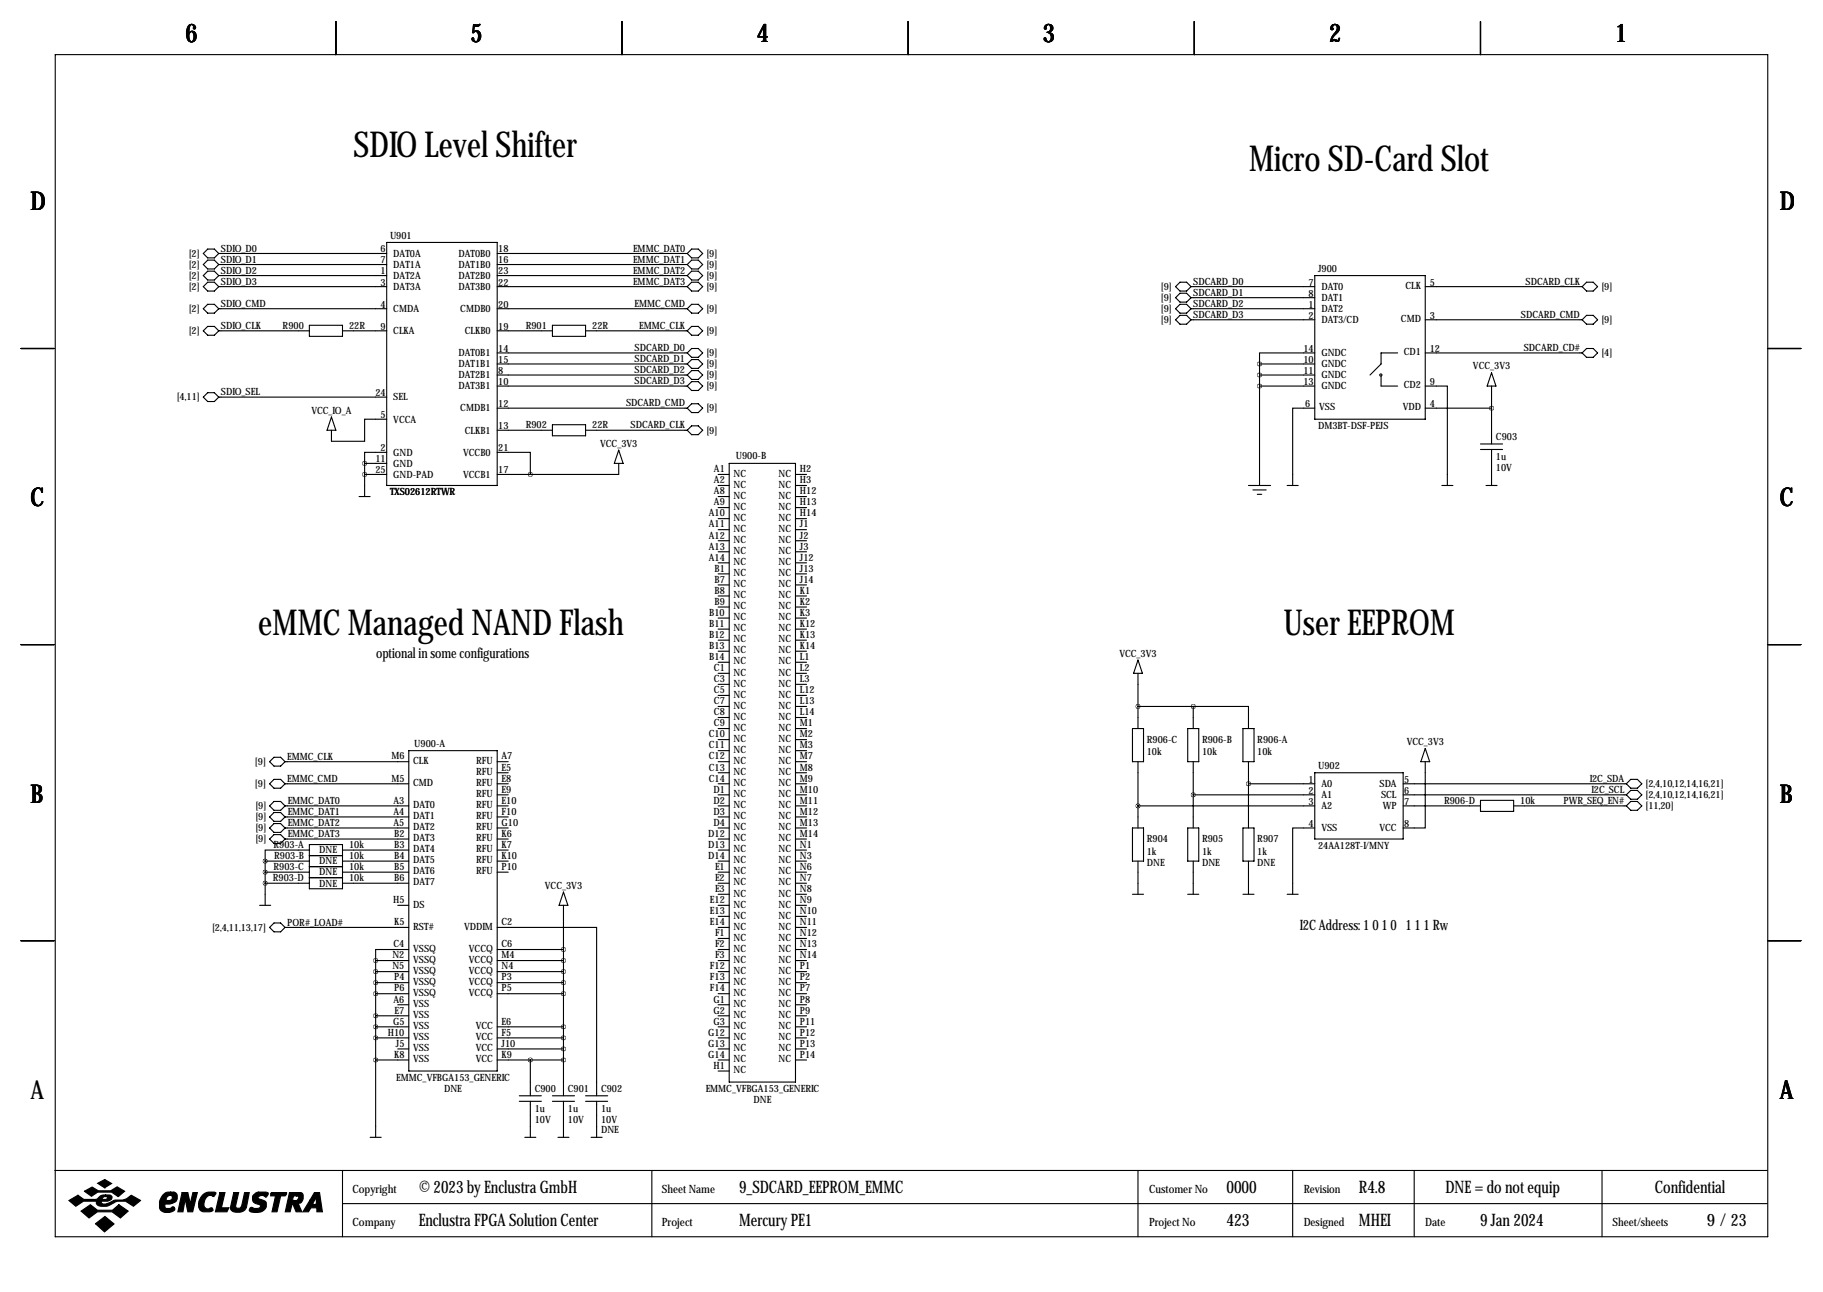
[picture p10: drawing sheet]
<svg xmlns="http://www.w3.org/2000/svg" width="419mm" height="297mm" viewBox="0 0 419 297" stroke-linecap="round" stroke-linejoin="round" font-family="sans-serif">
<g fill="none" stroke="#000" stroke-width=".25">
<path d="M12.7 12.6h393.7v271.7h-393.7zM77.2 4.9v7.7M143 4.9v7.7M208.8 4.9v7.7M274.6 4.9v7.7M340.4 4.9v7.7M46.7 58.3l1.1-1h1.5l1 1-1 1h-1.5zM50.3 58.3h38.6M88.9 55.7h25.4v55.9h-25.4zM114.3 58.3h43.7M158 58.3l1-1h1.5l1 1-1 1h-1.5zM46.7 60.8l1.1-1h1.5l1 1-1 1h-1.5z"/>
<path d="M46.7 63.4l1.1-1.1h1.5l1 1.1-1 1h-1.5zM46.7 65.9l1.1-1h1.5l1 1-1 1h-1.5zM46.7 71l1.1-1h1.5l1 1-1 1h-1.5zM46.7 76.1l1.1-1.1h1.5l1 1.1-1 1h-1.5zM50.3 60.8h38.6M50.3 63.4h38.6M50.3 65.9h38.6M50.3 71h38.6M50.3 76.1h20.8M71.1 74.8h7.6v2.5h-7.6zM78.7 76.1h10.2M114.3 60.8h43.7"/>
<path d="M114.3 63.4h43.7M114.3 65.9h43.7M114.3 71h43.7M114.3 76.1h12.7M127 74.8h7.6v2.5h-7.6zM134.6 76.1h23.4M158 60.8l1-1h1.5l1 1-1 1h-1.5zM158 63.4l1-1.1h1.5l1 1.1-1 1h-1.5zM158 65.9l1-1h1.5l1 1-1 1h-1.5zM158 71l1-1h1.5l1 1-1 1h-1.5zM158 76.1l1-1.1h1.5l1 1.1-1 1h-1.5zM270.3 65.9l1-1h1.5l1 1-1 1h-1.5z"/>
<path d="M270.3 71l1-1h1.5l1 1-1 1h-1.5zM270.3 73.5l1-1h1.5l1 1-1 1h-1.5zM271.3 67.4h1.5l1 1-1 1.1h-1.5l-1-1.1zM273.8 65.9h28.5M273.8 71h28.5M273.8 68.4h28.5M273.8 73.5h28.5M302.3 63.4h25.4v33h-25.4zM327.7 65.9h36M327.7 73.5h36M363.7 65.9l1-1h1.6l1 1-1 1h-1.6zM363.7 73.5l1-1h1.6l1 1-1 1h-1.6z"/>
<path d="M4.8 80.1h7.6M46.7 91.3l1.1-1h1.5l1 1-1 1h-1.5zM50.3 91.3h38.6M76.2 95.9l1 3h-2zM88.9 96.4h-5.1v5.1h-7.6v-2.6M114.3 93.8h43.7M114.3 81.1h43.7M114.3 83.7h43.7M114.3 86.2h43.7M114.3 88.8h43.7M114.3 98.9h12.7M127 97.6h7.6v2.6h-7.6z"/>
<path d="M134.6 98.9h23.4M158 81.1l1-1h1.5l1 1-1 1.1h-1.5zM159 82.7h1.5l1 1-1 1h-1.5l-1-1zM159 85.2h1.5l1 1-1 1h-1.5l-1-1zM159 87.7h1.5l1 1.1-1 1h-1.5l-1-1zM159 92.8h1.5l1 1-1 1.1h-1.5l-1-1.1zM159 97.9h1.5l1 1-1 1h-1.5l-1-1zM289.6 83.7h12.7M289.6 86.2h12.7M289.6 88.8h12.7M289.6 83.7v27.9M302.3 93.8h-5.1v17.8"/>
<path d="M302.3 81.1h-12.7v2.6M317.5 86.5v2.3h3.8M321.3 81.1h-3.8v2.6l-2.5 2.5M327.7 88.8h5v22.8M327.7 93.8h15.2M327.7 81.1h36M342.9 85.7l1 3.1h-2zM342.9 88.8v13.3M363.7 81.1l1-1h1.6l1 1-1 1.1h-1.6zM406.4 80.1h7.6M82.5 114.2h2.6M83.8 109.1h5.1"/>
<path d="M83.8 106.5h5.1M83.8 106.5v7.7M88.9 104h-5.1v2.5M114.3 104h7.6v5.1M142.2 106.5v2.6h-27.9M142.2 103.5l1.1 3h-2.1zM165.1 111.6h2.5M165.1 109.1h2.5M165.1 114.2h2.5M165.1 116.7h2.5M165.1 119.2h2.5M167.6 106.5h15.3v142.3h-15.3z"/>
<path d="M182.9 111.6h2.5M182.9 109.1h2.5M182.9 114.2h2.5M182.9 116.7h2.5M182.9 119.2h2.5M287 111.6h5.1M288 112.6h3.1M289.1 113.7h1M295.9 111.6h2.5M331.5 111.6h2.5M340.4 102.1h5M340.4 103.3h5"/>
<path d="M341.6 111.6h2.6M342.9 103.3v8.3M165.1 121.8h2.5M165.1 124.3h2.5M165.1 126.9h2.5M165.1 129.4h2.5M165.1 131.9h2.5M165.1 134.5h2.5M165.1 137h2.5M165.1 139.6h2.5M182.9 121.8h2.5M182.9 124.3h2.5"/>
<path d="M182.9 126.9h2.5M182.9 129.4h2.5M182.9 131.9h2.5M182.9 134.5h2.5M182.9 137h2.5M182.9 139.6h2.5M4.8 148.2h7.6M165.1 142.1h2.5M165.1 144.6h2.5M165.1 147.2h2.5M165.1 149.7h2.5M165.1 152.3h2.5"/>
<path d="M165.1 154.8h2.5M165.1 157.3h2.5M165.1 159.9h2.5M182.9 142.1h2.5M182.9 144.6h2.5M182.9 147.2h2.5M182.9 149.7h2.5M182.9 152.3h2.5M182.9 154.8h2.5M182.9 157.3h2.5M182.9 159.9h2.5M261.6 154.8v12.7"/>
<path d="M261.6 151.8l1 3h-2zM406.4 148.2h7.6M62 175.1l1-1h1.5l1 1-1 1h-1.5zM65.5 175.1h28.5M94 172.6h20.3v73.6h-20.3zM114.3 177.7h2.5M114.3 175.1h2.5M165.1 177.7h2.5M165.1 175.1h2.5M165.1 167.5h2.5M165.1 172.6h2.5M165.1 162.4h2.5"/>
<path d="M165.1 165h2.5M165.1 170h2.5M182.9 177.7h2.5M182.9 175.1h2.5M182.9 167.5h2.5M182.9 172.6h2.5M182.9 162.4h2.5M182.9 165h2.5M182.9 170h2.5M260.3 167.5h2.6v7.6h-2.6zM261.6 175.1v15.3M261.6 162.4h12.7"/>
<path d="M273 167.5h2.6v7.6h-2.6zM274.3 162.4h12.7v5.1M274.3 162.4v5.1M274.3 175.1v15.3M285.8 167.5h2.5v7.6h-2.5zM287 175.1v15.3M302.3 177.7h20.3v15.2h-20.3zM327.7 175.1v15.3h-5.1M327.7 172.1l1 3h-2.1zM61 198h10.1M61 198v10.1M62 180.2l1-1h1.5l1 1-1 1h-1.5z"/>
<path d="M62 185.3l1-1h1.5l1 1-1 1h-1.5zM62 187.8l1-1h1.5l1 1-1 1h-1.5zM62 190.4l1-1.1h1.5l1 1.1-1 1h-1.5zM62 192.9l1-1h1.5l1 1-1 1h-1.5zM65.5 192.9h28.5M65.5 180.2h28.5M65.5 185.3h28.5M65.5 190.4h28.5M65.5 187.8h28.5M71.1 195.4h-10.1v2.6M71.1 194.2h7.6v10.1h-7.6zM71.1 196.7h7.6"/>
<path d="M71.1 199.2h7.6M78.7 195.4h15.3M78.7 198h15.3M114.3 195.4h2.5M114.3 198h2.5M114.3 192.9h2.5M114.3 180.2h2.5M114.3 182.7h2.5M114.3 185.3h2.5M114.3 190.4h2.5M114.3 187.8h2.5M165.1 195.4h2.5"/>
<path d="M165.1 198h2.5M165.1 192.9h2.5M165.1 180.2h2.5M165.1 182.7h2.5M165.1 185.3h2.5M165.1 190.4h2.5M165.1 187.8h2.5M182.9 195.4h2.5M182.9 198h2.5M182.9 192.9h2.5M182.9 180.2h2.5M182.9 182.7h2.5"/>
<path d="M182.9 185.3h2.5M182.9 190.4h2.5M182.9 187.8h2.5M260.3 190.4h2.6v7.6h-2.6zM261.6 198v7.6M261.6 185.3h40.7M273 190.4h2.6v7.6h-2.6zM274.3 182.7h28M274.3 198v7.6M285.8 190.4h2.5v7.6h-2.5zM287 180.2h15.3M287 198v7.6"/>
<path d="M302.3 190.4h-5.1v15.2M322.6 180.2h51.3M322.6 182.7h51.3M322.6 185.3h17.8M340.4 184h7.6v2.5h-7.6zM348 185.3h25.9M373.9 180.2l1-1h1.5l1 1-1 1h-1.5zM374.9 181.7h1.5l1 1-1 1.1h-1.5l-1-1.1zM374.9 184.3h1.5l1 1-1 1h-1.5l-1-1zM4.8 216.3h7.6M59.7 208.1h2.5M61 200.5h10.1"/>
<path d="M61 203.1h10.1M62 213.2l1-1h1.5l1 1-1 1h-1.5zM65.5 213.2h28.5M71.1 201.8h7.6M78.7 200.5h15.3M78.7 203.1h15.3M91.4 208.1h2.6M94 218.3h-7.6v2.5M114.3 213.2h22.9v38.7M114.3 200.5h2.5M114.3 218.3h15.2M129.5 208.1v43.8"/>
<path d="M129.5 205.1l1.1 3h-2.1zM165.1 200.5h2.5M165.1 203.1h2.5M165.1 208.1h2.5M165.1 213.2h2.5M165.1 218.3h2.5M165.1 205.6h2.5M165.1 210.7h2.5M165.1 215.8h2.5M182.9 200.5h2.5M182.9 203.1h2.5M182.9 208.1h2.5"/>
<path d="M182.9 213.2h2.5M182.9 218.3h2.5M182.9 205.6h2.5M182.9 210.7h2.5M182.9 215.8h2.5M260.3 205.6h2.6M273 205.6h2.6M285.8 205.6h2.5M295.9 205.6h2.5M406.4 216.3h7.6M86.4 220.8h7.6M86.4 223.4h7.6"/>
<path d="M86.4 225.9h7.6M86.4 228.5h7.6M86.4 233.5h7.6M86.4 236.1h7.6M86.4 238.6h7.6M86.4 220.8v40.7M91.4 231h2.6M114.3 220.8h15.2M114.3 223.4h15.2M114.3 225.9h15.2M114.3 228.5h15.2M114.3 236.1h15.2"/>
<path d="M114.3 238.6h15.2M165.1 220.8h2.5M165.1 223.4h2.5M165.1 225.9h2.5M165.1 228.5h2.5M165.1 231h2.5M165.1 233.5h2.5M165.1 236.1h2.5M165.1 238.6h2.5M182.9 220.8h2.5M182.9 223.4h2.5M182.9 225.9h2.5"/>
<path d="M182.9 228.5h2.5M182.9 231h2.5M182.9 233.5h2.5M182.9 236.1h2.5M182.9 238.6h2.5M86.4 243.7h7.6M91.4 241.2h2.6M114.3 241.2h15.2M114.3 243.7h15.2M119.4 251.9h5.1M119.4 253.2h5.1M121.9 243.7v8.2"/>
<path d="M121.9 253.2v8.3M127 251.9h5.1M127 253.2h5.1M129.5 253.2v8.3M134.6 251.9h5.1M134.6 253.2h5.1M137.2 253.2v8.3M165.1 246.2h2.5M165.1 241.2h2.5M165.1 243.7h2.5M182.9 241.2h2.5M182.9 243.7h2.5"/>
<path d="M12.6 269.1h393.7M78.7 269.1v15.2M78.7 276.7h327.6M85.1 261.5h2.5M120.6 261.5h2.6M128.3 261.5h2.5M135.9 261.5h2.5M149.9 269.1v15.2M261.6 269.1v15.2M297.2 269.1v15.2M325.1 269.1v15.2M368.3 269.1v15.2"/>
<circle cx="317.4" cy="86.2" r=".25"/>
</g>
<g fill="#000" stroke="#000" stroke-width=".25">
<path d="M15.8 276l2.1-1.2 1.4 1h2.8l.3-.2a1.77 1.77 0 0 1 1.9-.9v.4l-.6 .2-.2 .5h.9l.3-.6-.4-.1v-.4h.9a.59 .59 0 0 1 .6 .7l-.2 .4-.8 .4h-1.4l-.1 .1 .1 .4a3.2 3.2 0 0 0 2.7-.7l.3-.1a4 4 0 0 0 3.8-1.1l2.1 1.2-1.6 1.3a4 4 0 0 0-5.5-.2 2.66 2.66 0 0 1-2.9-.2l-.1-.7h-3l-1.8 1.1zM19.4 273.9l1.8-1 1.4 .9h2.9l1.4-.9 1.8 1-1.5 1.2-1.5-1h-3.2l-1.5 .9zM22.5 272l1.6-.8 1.6 .9-1.6 1zM18.6 278.4l2.2-1.4 1.6 1.2h3.5l1.4-1.2 2.2 1.4-1.8 1.6-1.9-1.4h-3.4l-1.9 1.4zM37.4 274.7a1.75 1.75 0 0 1 1.8-.6v.7a.82 .82 0 0 0-.8 1.2h.6a.6 .6 0 0 0 .6-.5 .6 .6 0 0 0-.4-.7v-.7h.8l.5 .3a1.61 1.61 0 0 1 0 1.7 1.61 1.61 0 0 1-1.5 .7h-1v.9l.2 .1h.9l.7-.4 .4 .4a1.06 1.06 0 0 1-1.3 1 1.82 1.82 0 0 1-2.2-1.1 3.5 3.5 0 0 1 .7-3zM41.9 274.2h1.3l.5 2.6 .6-2.6h1.1l-1.1 4.4h-1.1l-.6-2.9-.5 2.9h-1.2zM46.7 274.6a2.78 2.78 0 0 1 2.9-.4l-.4 .9a1.32 1.32 0 0 0-2.1 .8l-.2 .8a.98 .98 0 0 0 1.1 1.2 .55 .55 0 0 1 .6-.2 .55 .55 0 0 1 .4 .6l-.7 .3-1.8-.1a1.79 1.79 0 0 1-.8-2.3zM50.5 274.2h1.2l-.8 3.5h1.7l-.4 .9h-2.7zM53.7 274.2h1.2l-.7 3.1a.73 .73 0 0 0 .7 .5 .73 .73 0 0 0 .7-.6l.6-3h1.1l-.7 3.4a2.28 2.28 0 0 1-3.6 .4v-.4zM58.3 274.7l.8-.6h2.1l.5 .2v.2l-.6 .7a.96 .96 0 0 0-1-.4 .96 .96 0 0 0-.8 .6l1.7 .8a1.71 1.71 0 0 1-.1 1.8 1.71 1.71 0 0 1-1.7 .8l-1.4-.2a.51 .51 0 0 1-.4-.7 .51 .51 0 0 1 .8-.2l1 .1a.52 .52 0 0 0 .6-.2 .52 .52 0 0 0-.2-.7 1.39 1.39 0 0 1-1.4-.6 1.39 1.39 0 0 1 .1-1.6zM62.2 274.4l.2-.2h3.5l-.1 .4-.3 .3h-1l-.8 3.7h-1.2l.8-3.7h-1.1zM66.5 274.2h1.7v.7h-.7l-.2 1.1h.9l.3-.3a.44 .44 0 0 0 .1-.5 .44 .44 0 0 0-.4-.3v-.7h1l.3 .2 .2 .3v.9a1.03 1.03 0 0 1-1.2 1l.9 2h-1.3l-.8-1.8h-.1l-.5 1.8h-1.1z"/>
<path d="M72.3 274.2h1.2l.6 4.4h-1.3v-.9h-1.3l-.6 .9h-1.3l1.7-2.7h1l-.4 .8 .2 .2h.4l.2-.2v-1.5l-.4 .7h-1zM21.9 281.3l2.2-1.6 2.1 1.7-2.2 1.8z"/>
</g>
<path d="M121.9 109.1a.05 .05 0 0 0 .1 0 .05 .05 0 0 0-.1 0zM129.5 223.4a.05 .05 0 0 0 .1 0 .05 .05 0 0 0-.1 0zM129.5 225.9a.05 .05 0 0 0 .1 0 .05 .05 0 0 0-.1 0zM129.5 228.5a.05 .05 0 0 0 .1 0 .05 .05 0 0 0-.1 0zM129.5 236.1a.05 .05 0 0 0 .1 0 .05 .05 0 0 0-.1 0zM129.5 238.6a.05 .05 0 0 0 .1 0 .05 .05 0 0 0-.1 0zM129.5 241.2a.05 .05 0 0 0 .1 0 .05 .05 0 0 0-.1 0zM129.5 243.7a.05 .05 0 0 0 .1 0 .05 .05 0 0 0-.1 0zM121.9 243.7a.05 .05 0 0 0 .1 0 .05 .05 0 0 0-.1 0zM129.5 220.8a.05 .05 0 0 0 .1 0 .05 .05 0 0 0-.1 0zM289.5 88.8a.05 .05 0 0 0 .1 0 .05 .05 0 0 0-.1 0zM289.5 86.2a.05 .05 0 0 0 .1 0 .05 .05 0 0 0-.1 0zM289.5 83.7a.05 .05 0 0 0 .1 0 .05 .05 0 0 0-.1 0zM287 180.2a.05 .05 0 0 0 .1 0 .05 .05 0 0 0-.1 0zM274.3 182.7a.05 .05 0 0 0 .1 0 .05 .05 0 0 0-.1 0zM261.6 185.3a.05 .05 0 0 0 .1 0 .05 .05 0 0 0-.1 0zM274.3 162.4a.05 .05 0 0 0 .1 0 .05 .05 0 0 0-.1 0zM83.8 109.1a.05 .05 0 0 0 .1 0 .05 .05 0 0 0-.1 0zM83.8 106.5a.05 .05 0 0 0 .1 0 .05 .05 0 0 0-.1 0zM261.6 162.4a.05 .05 0 0 0 .1 0 .05 .05 0 0 0-.1 0zM60.9 198a.05 .05 0 0 0 .1 0 .05 .05 0 0 0-.1 0zM60.9 200.5a.05 .05 0 0 0 .1 0 .05 .05 0 0 0-.1 0zM60.9 203.1a.05 .05 0 0 0 .1 0 .05 .05 0 0 0-.1 0zM129.5 218.3a.05 .05 0 0 0 .1 0 .05 .05 0 0 0-.1 0zM86.3 220.8a.05 .05 0 0 0 .1 0 .05 .05 0 0 0-.1 0zM86.3 223.4a.05 .05 0 0 0 .1 0 .05 .05 0 0 0-.1 0zM86.3 225.9a.05 .05 0 0 0 .1 0 .05 .05 0 0 0-.1 0zM86.3 228.5a.05 .05 0 0 0 .1 0 .05 .05 0 0 0-.1 0zM86.3 233.5a.05 .05 0 0 0 .1 0 .05 .05 0 0 0-.1 0zM86.3 236.1a.05 .05 0 0 0 .1 0 .05 .05 0 0 0-.1 0zM86.3 238.6a.05 .05 0 0 0 .1 0 .05 .05 0 0 0-.1 0zM86.3 243.7a.05 .05 0 0 0 .1 0 .05 .05 0 0 0-.1 0z" fill="#000" stroke="#000" stroke-width="1"/>
<g font-size="8.2">
<text x="81.3" y="36.2">SDIO Level Shifter</text>
<text x="287.2" y="39.2">Micro SD-Card Slot</text>
<text x="59.4" y="145.9">eMMC Managed NAND Flash</text>
<text x="295" y="145.9">User EEPROM</text>
</g>
<g font-size="5.9">
<text x="42.7" y="9.8">6</text>
<text x="108.2" y="9.8">5</text>
<text x="174" y="9.8">4</text>
<text x="239.8" y="9.8">3</text>
<text x="305.6" y="9.8">2</text>
<text x="371.3" y="9.8">1</text>
<text x="7" y="48.4">D</text>
<text x="409.2" y="48.4">D</text>
<text x="7" y="116.4">C</text>
<text x="409.2" y="116.4">C</text>
<text x="7" y="184.5">B</text>
<text x="409.2" y="184.5">B</text>
<text x="7" y="252.6">A</text>
<text x="409.2" y="252.6">A</text>
</g>
<g font-size="4">
<text x="96.3" y="274.2">© 2023 by Enclustra GmbH</text>
<text x="169.9" y="274.2">9_SDCARD_EEPROM_EMMC</text>
<text x="281.9" y="274.2">0000</text>
<text x="312.4" y="274.2">R4.8</text>
<text x="332.3" y="274.2">DNE = do not equip</text>
<text x="380.4" y="274.2">Confidential</text>
<text x="96.3" y="281.8">Enclustra FPGA Solution Center</text>
<text x="169.9" y="281.8">Mercury PE1</text>
<text x="281.9" y="281.8">423</text>
<text x="312.4" y="281.8">MHEI</text>
<text x="340.3" y="281.8">9 Jan 2024</text>
<text x="392.4" y="281.8">9 / 23</text>
</g>
<g font-size="3.3">
<text x="86.5" y="151.2">optional in some configurations</text>
<text x="298.9" y="213.7">I2C Address: 1 0 1 0 1 1 1 Rw</text>
</g>
<g font-size="2.6">
<text x="81" y="274.2">Copyright</text>
<text x="152.1" y="274.2">Sheet Name</text>
<text x="264.2" y="274.2">Customer No</text>
<text x="299.7" y="274.2">Revision</text>
<text x="81" y="281.8">Company</text>
<text x="152.1" y="281.8">Project</text>
<text x="264.2" y="281.8">Project No</text>
<text x="299.7" y="281.8">Designed</text>
<text x="327.7" y="281.8">Date</text>
<text x="370.7" y="281.8">Sheet/sheets</text>
</g>
<g font-size="2.3">
<text x="43.4" y="59">[2]</text>
<text x="50.8" y="57.9">SDIO_D0</text>
<text x="87.5" y="58">6</text>
<text x="89.7" y="55">U901</text>
<text x="90.4" y="59">DAT0A</text>
<text x="105.4" y="59">DAT0B0</text>
<text x="114.6" y="58">18</text>
<text x="145.5" y="57.9">EMMC_DAT0</text>
<text x="162.4" y="59">[9]</text>
<text x="43.4" y="61.6">[2]</text>
<text x="43.4" y="64.1">[2]</text>
<text x="50.8" y="60.4">SDIO_D1</text>
<text x="50.8" y="63">SDIO_D2</text>
<text x="50.8" y="65.5">SDIO_D3</text>
<text x="87.5" y="60.6">7</text>
<text x="87.5" y="63.1">1</text>
<text x="87.5" y="65.6">3</text>
<text x="90.4" y="61.6">DAT1A</text>
<text x="90.4" y="64.1">DAT2A</text>
<text x="105.4" y="61.6">DAT1B0</text>
<text x="105.4" y="64.1">DAT2B0</text>
<text x="114.6" y="60.6">16</text>
<text x="114.6" y="63.1">23</text>
<text x="114.6" y="65.6">22</text>
<text x="145.5" y="60.4">EMMC_DAT1</text>
<text x="145.5" y="63">EMMC_DAT2</text>
<text x="145.5" y="65.5">EMMC_DAT3</text>
<text x="162.4" y="61.6">[9]</text>
<text x="162.4" y="64.1">[9]</text>
<text x="274.3" y="65.5">SDCARD_D0</text>
<text x="300.8" y="65.6">7</text>
<text x="303" y="62.6">J900</text>
<text x="328.7" y="65.6">5</text>
<text x="350.7" y="65.5">SDCARD_CLK</text>
<text x="43.4" y="66.7">[2]</text>
<text x="43.4" y="71.7">[2]</text>
<text x="50.8" y="70.6">SDIO_CMD</text>
<text x="87.5" y="70.7">4</text>
<text x="90.4" y="66.7">DAT3A</text>
<text x="90.4" y="71.7">CMDA</text>
<text x="105.4" y="66.7">DAT3B0</text>
<text x="105.8" y="71.7">CMDB0</text>
<text x="114.6" y="70.7">20</text>
<text x="145.9" y="70.6">EMMC_CMD</text>
<text x="162.4" y="66.7">[9]</text>
<text x="162.4" y="71.7">[9]</text>
<text x="266.9" y="66.7">[9]</text>
<text x="266.9" y="69.2">[9]</text>
<text x="266.9" y="71.7">[9]</text>
<text x="274.3" y="68">SDCARD_D1</text>
<text x="274.3" y="70.6">SDCARD_D2</text>
<text x="300.8" y="68.2">8</text>
<text x="300.8" y="70.7">1</text>
<text x="303.8" y="66.7">DAT0</text>
<text x="303.8" y="69.2">DAT1</text>
<text x="303.8" y="71.7">DAT2</text>
<text x="323.1" y="66.4">CLK</text>
<text x="368.1" y="66.7">[9]</text>
<text x="43.4" y="76.8">[2]</text>
<text x="50.8" y="75.7">SDIO_CLK</text>
<text x="65" y="75.6">R900</text>
<text x="80.3" y="75.6">22R</text>
<text x="87.5" y="75.8">9</text>
<text x="90.4" y="76.8">CLKA</text>
<text x="106.9" y="76.8">CLKB0</text>
<text x="114.6" y="75.8">19</text>
<text x="120.9" y="75.6">R901</text>
<text x="136.1" y="75.6">22R</text>
<text x="147" y="75.7">EMMC_CLK</text>
<text x="162.4" y="76.8">[9]</text>
<text x="266.9" y="74.3">[9]</text>
<text x="274.3" y="73.1">SDCARD_D3</text>
<text x="300.8" y="73.3">2</text>
<text x="303.8" y="74.3">DAT3/CD</text>
<text x="322.1" y="74">CMD</text>
<text x="328.7" y="73.3">3</text>
<text x="349.7" y="73.1">SDCARD_CMD</text>
<text x="368.1" y="74.3">[9]</text>
<text x="105.4" y="81.9">DAT0B1</text>
<text x="114.6" y="80.9">14</text>
<text x="114.6" y="83.4">15</text>
<text x="145.9" y="80.7">SDCARD_D0</text>
<text x="145.9" y="83.3">SDCARD_D1</text>
<text x="162.4" y="81.9">[9]</text>
<text x="299.7" y="80.9">14</text>
<text x="299.7" y="83.4">10</text>
<text x="303.8" y="81.9">GNDC</text>
<text x="322.7" y="81.7">CD1</text>
<text x="328.7" y="80.9">12</text>
<text x="350.3" y="80.7">SDCARD_CD#</text>
<text x="368.1" y="81.9">[4]</text>
<text x="105.4" y="84.4">DAT1B1</text>
<text x="105.4" y="87">DAT2B1</text>
<text x="105.4" y="89.5">DAT3B1</text>
<text x="114.6" y="86">8</text>
<text x="114.6" y="88.5">10</text>
<text x="145.9" y="85.8">SDCARD_D2</text>
<text x="145.9" y="88.4">SDCARD_D3</text>
<text x="162.4" y="84.4">[9]</text>
<text x="162.4" y="87">[9]</text>
<text x="162.4" y="89.5">[9]</text>
<text x="299.7" y="86">11</text>
<text x="299.7" y="88.5">13</text>
<text x="303.8" y="84.4">GNDC</text>
<text x="303.8" y="87">GNDC</text>
<text x="303.8" y="89.5">GNDC</text>
<text x="322.7" y="89.3">CD2</text>
<text x="328.7" y="88.5">9</text>
<text x="338.6" y="84.9">VCC_3V3</text>
<text x="40.6" y="92.1">[4,11]</text>
<text x="50.8" y="90.9">SDIO_SEL</text>
<text x="71.6" y="95.1">VCC_IO_A</text>
<text x="86.3" y="91">24</text>
<text x="90.4" y="92.1">SEL</text>
<text x="105.8" y="94.6">CMDB1</text>
<text x="114.6" y="93.6">12</text>
<text x="143.9" y="93.4">SDCARD_CMD</text>
<text x="162.4" y="94.6">[9]</text>
<text x="300.1" y="93.6">6</text>
<text x="303.3" y="94.4">VSS</text>
<text x="322.5" y="94.4">VDD</text>
<text x="328.7" y="93.6">4</text>
<text x="87.5" y="96.1">5</text>
<text x="90.4" y="97.1">VCCA</text>
<text x="106.9" y="99.7">CLKB1</text>
<text x="114.6" y="98.7">13</text>
<text x="120.9" y="98.4">R902</text>
<text x="136.1" y="98.4">22R</text>
<text x="145" y="98.5">SDCARD_CLK</text>
<text x="162.4" y="99.7">[9]</text>
<text x="303" y="98.7">DM3BT-DSF-PEJS</text>
<text x="343.9" y="101.2">C903</text>
<text x="86.3" y="106.3">11</text>
<text x="87.5" y="103.7">2</text>
<text x="90.4" y="104.8">GND</text>
<text x="90.4" y="107.3">GND</text>
<text x="106.5" y="104.8">VCCB0</text>
<text x="114.6" y="103.7">21</text>
<text x="138" y="102.7">VCC_3V3</text>
<text x="169.2" y="105.5">U900-B</text>
<text x="343.9" y="105.8">1u</text>
<text x="86.3" y="108.8">25</text>
<text x="89.7" y="113.9">TXS02612RTWR</text>
<text x="90.4" y="109.8">GND-PAD</text>
<text x="106.5" y="109.8">VCCB1</text>
<text x="114.6" y="108.8">17</text>
<text x="164.1" y="108.6">A1</text>
<text x="164.1" y="111.1">A2</text>
<text x="164.1" y="113.7">A8</text>
<text x="168.7" y="109.6">NC</text>
<text x="168.7" y="112.1">NC</text>
<text x="179" y="109.6">NC</text>
<text x="179" y="112.1">NC</text>
<text x="183.9" y="108.6">H2</text>
<text x="183.9" y="111.1">H3</text>
<text x="183.9" y="113.7">H12</text>
<text x="343.9" y="108.3">10V</text>
<text x="163" y="118.7">A10</text>
<text x="164.1" y="116.2">A9</text>
<text x="168.7" y="114.7">NC</text>
<text x="168.7" y="117.2">NC</text>
<text x="168.7" y="119.8">NC</text>
<text x="179" y="114.7">NC</text>
<text x="179" y="117.2">NC</text>
<text x="179" y="119.8">NC</text>
<text x="183.9" y="116.2">H13</text>
<text x="183.9" y="118.7">H14</text>
<text x="163" y="121.3">A11</text>
<text x="163" y="123.8">A12</text>
<text x="168.7" y="122.3">NC</text>
<text x="168.7" y="124.8">NC</text>
<text x="179" y="122.3">NC</text>
<text x="179" y="124.8">NC</text>
<text x="183.9" y="121.3">J1</text>
<text x="183.9" y="123.8">J2</text>
<text x="163" y="126.4">A13</text>
<text x="163" y="128.9">A14</text>
<text x="164.3" y="131.4">B1</text>
<text x="168.7" y="127.4">NC</text>
<text x="168.7" y="129.9">NC</text>
<text x="179" y="127.4">NC</text>
<text x="179" y="129.9">NC</text>
<text x="183.9" y="126.4">J3</text>
<text x="183.9" y="128.9">J12</text>
<text x="183.9" y="131.4">J13</text>
<text x="164.3" y="134">B7</text>
<text x="164.3" y="136.5">B8</text>
<text x="168.7" y="132.5">NC</text>
<text x="168.7" y="135">NC</text>
<text x="168.7" y="137.5">NC</text>
<text x="179" y="132.5">NC</text>
<text x="179" y="135">NC</text>
<text x="179" y="137.5">NC</text>
<text x="183.9" y="134">J14</text>
<text x="183.9" y="136.5">K1</text>
<text x="163.1" y="141.6">B10</text>
<text x="164.3" y="139.1">B9</text>
<text x="168.7" y="140.1">NC</text>
<text x="168.7" y="142.6">NC</text>
<text x="179" y="140.1">NC</text>
<text x="179" y="142.6">NC</text>
<text x="183.9" y="139.1">K2</text>
<text x="183.9" y="141.6">K3</text>
<text x="163.1" y="144.1">B11</text>
<text x="163.1" y="146.7">B12</text>
<text x="163.1" y="149.2">B13</text>
<text x="168.7" y="145.2">NC</text>
<text x="168.7" y="147.7">NC</text>
<text x="179" y="145.2">NC</text>
<text x="179" y="147.7">NC</text>
<text x="183.9" y="144.1">K12</text>
<text x="183.9" y="146.7">K13</text>
<text x="183.9" y="149.2">K14</text>
<text x="163.1" y="151.8">B14</text>
<text x="164.1" y="154.3">C1</text>
<text x="168.7" y="150.2">NC</text>
<text x="168.7" y="152.8">NC</text>
<text x="168.7" y="155.3">NC</text>
<text x="179" y="150.2">NC</text>
<text x="179" y="152.8">NC</text>
<text x="179" y="155.3">NC</text>
<text x="183.9" y="151.8">L1</text>
<text x="183.9" y="154.3">L2</text>
<text x="257.4" y="151">VCC_3V3</text>
<text x="164.1" y="156.8">C3</text>
<text x="164.1" y="159.4">C5</text>
<text x="164.1" y="161.9">C7</text>
<text x="168.7" y="157.9">NC</text>
<text x="168.7" y="160.4">NC</text>
<text x="179" y="157.9">NC</text>
<text x="179" y="160.4">NC</text>
<text x="183.9" y="156.8">L3</text>
<text x="183.9" y="159.4">L12</text>
<text x="183.9" y="161.9">L13</text>
<text x="164.1" y="164.5">C8</text>
<text x="164.1" y="167">C9</text>
<text x="168.7" y="162.9">NC</text>
<text x="168.7" y="165.5">NC</text>
<text x="179" y="162.9">NC</text>
<text x="179" y="165.5">NC</text>
<text x="183.9" y="164.5">L14</text>
<text x="183.9" y="167">M1</text>
<text x="95.2" y="171.8">U900-A</text>
<text x="163" y="169.5">C10</text>
<text x="163" y="172.1">C11</text>
<text x="168.7" y="168">NC</text>
<text x="168.7" y="170.6">NC</text>
<text x="168.7" y="173.1">NC</text>
<text x="179" y="168">NC</text>
<text x="179" y="170.6">NC</text>
<text x="179" y="173.1">NC</text>
<text x="183.9" y="169.5">M2</text>
<text x="183.9" y="172.1">M3</text>
<text x="263.7" y="170.8">R906-C</text>
<text x="263.7" y="173.6">10k</text>
<text x="276.4" y="170.8">R906-B</text>
<text x="276.4" y="173.6">10k</text>
<text x="289.1" y="170.8">R906-A</text>
<text x="289.1" y="173.6">10k</text>
<text x="323.4" y="171.3">VCC_3V3</text>
<text x="58.6" y="175.9">[9]</text>
<text x="66" y="174.7">EMMC_CLK</text>
<text x="66" y="179.8">EMMC_CMD</text>
<text x="90" y="174.6">M6</text>
<text x="90" y="179.7">M5</text>
<text x="95" y="175.6">CLK</text>
<text x="109.5" y="175.6">RFU</text>
<text x="109.5" y="178.2">RFU</text>
<text x="115.3" y="174.6">A7</text>
<text x="115.3" y="177.2">E5</text>
<text x="115.3" y="179.7">E8</text>
<text x="163" y="174.6">C12</text>
<text x="163" y="177.2">C13</text>
<text x="163" y="179.7">C14</text>
<text x="168.7" y="175.6">NC</text>
<text x="168.7" y="178.2">NC</text>
<text x="179" y="175.6">NC</text>
<text x="179" y="178.2">NC</text>
<text x="183.9" y="174.6">M7</text>
<text x="183.9" y="177.2">M8</text>
<text x="183.9" y="179.7">M9</text>
<text x="300.8" y="179.9">1</text>
<text x="303" y="176.9">U902</text>
<text x="322.8" y="179.9">5</text>
<text x="365.5" y="179.8">I2C_SDA</text>
<text x="58.6" y="181">[9]</text>
<text x="66.1" y="184.9">EMMC_DAT0</text>
<text x="90.5" y="184.8">A3</text>
<text x="95" y="180.7">CMD</text>
<text x="95" y="185.8">DAT0</text>
<text x="109.5" y="180.7">RFU</text>
<text x="109.5" y="183.3">RFU</text>
<text x="109.5" y="185.8">RFU</text>
<text x="115.3" y="182.2">E9</text>
<text x="115.3" y="184.8">E10</text>
<text x="164" y="182.2">D1</text>
<text x="164" y="184.8">D2</text>
<text x="168.7" y="180.7">NC</text>
<text x="168.7" y="183.3">NC</text>
<text x="168.7" y="185.8">NC</text>
<text x="179" y="180.7">NC</text>
<text x="179" y="183.3">NC</text>
<text x="179" y="185.8">NC</text>
<text x="183.9" y="182.2">M10</text>
<text x="183.9" y="184.8">M11</text>
<text x="300.8" y="182.5">2</text>
<text x="300.8" y="185">3</text>
<text x="303.8" y="181">A0</text>
<text x="303.8" y="183.5">A1</text>
<text x="317.1" y="181">SDA</text>
<text x="317.5" y="183.5">SCL</text>
<text x="322.8" y="182.5">6</text>
<text x="322.8" y="185">7</text>
<text x="332" y="184.8">R906-D</text>
<text x="349.5" y="184.8">10k</text>
<text x="359.5" y="184.9">PWR_SEQ_EN#</text>
<text x="365.9" y="182.3">I2C_SCL</text>
<text x="378.3" y="181">[2,4,10,12,14,16,21]</text>
<text x="378.3" y="183.5">[2,4,10,12,14,16,21]</text>
<text x="58.7" y="186">[9]</text>
<text x="58.7" y="188.6">[9]</text>
<text x="58.7" y="191.1">[9]</text>
<text x="66.1" y="187.4">EMMC_DAT1</text>
<text x="66.1" y="190">EMMC_DAT2</text>
<text x="90.5" y="187.3">A4</text>
<text x="90.5" y="189.9">A5</text>
<text x="95" y="188.3">DAT1</text>
<text x="95" y="190.9">DAT2</text>
<text x="109.5" y="188.3">RFU</text>
<text x="109.5" y="190.9">RFU</text>
<text x="115.3" y="187.3">F10</text>
<text x="115.3" y="189.9">G10</text>
<text x="164" y="187.3">D3</text>
<text x="164" y="189.9">D4</text>
<text x="168.7" y="188.3">NC</text>
<text x="168.7" y="190.9">NC</text>
<text x="179" y="188.3">NC</text>
<text x="179" y="190.9">NC</text>
<text x="183.9" y="187.3">M12</text>
<text x="183.9" y="189.9">M13</text>
<text x="300.8" y="190.1">4</text>
<text x="303.8" y="186">A2</text>
<text x="303.8" y="191.1">VSS</text>
<text x="317.1" y="191.1">VCC</text>
<text x="317.9" y="186">WP</text>
<text x="322.8" y="190.1">8</text>
<text x="378.3" y="186">[11,20]</text>
<text x="58.7" y="193.7">[9]</text>
<text x="62.9" y="194.9">R903-A</text>
<text x="63" y="197.5">R903-B</text>
<text x="66.1" y="192.5">EMMC_DAT3</text>
<text x="73.4" y="196.2">DNE</text>
<text x="80.3" y="194.9">10k</text>
<text x="80.3" y="197.5">10k</text>
<text x="90.6" y="192.4">B2</text>
<text x="90.6" y="194.9">B3</text>
<text x="90.6" y="197.5">B4</text>
<text x="95" y="193.4">DAT3</text>
<text x="95" y="196">DAT4</text>
<text x="109.5" y="193.4">RFU</text>
<text x="109.5" y="196">RFU</text>
<text x="115.3" y="192.4">K6</text>
<text x="115.3" y="194.9">K7</text>
<text x="115.3" y="197.5">K10</text>
<text x="162.8" y="192.4">D12</text>
<text x="162.8" y="194.9">D13</text>
<text x="162.8" y="197.5">D14</text>
<text x="168.7" y="193.4">NC</text>
<text x="168.7" y="196">NC</text>
<text x="179" y="193.4">NC</text>
<text x="179" y="196">NC</text>
<text x="183.9" y="192.4">M14</text>
<text x="183.9" y="194.9">N1</text>
<text x="183.9" y="197.5">N3</text>
<text x="263.7" y="193.7">R904</text>
<text x="263.7" y="196.5">1k</text>
<text x="276.4" y="193.7">R905</text>
<text x="276.4" y="196.5">1k</text>
<text x="289.1" y="193.7">R907</text>
<text x="289.1" y="196.5">1k</text>
<text x="303" y="195.2">24AA128T-I/MNY</text>
<text x="62.7" y="202.6">R903-D</text>
<text x="62.9" y="200">R903-C</text>
<text x="73.4" y="198.7">DNE</text>
<text x="73.4" y="201.3">DNE</text>
<text x="73.4" y="203.8">DNE</text>
<text x="80.3" y="200">10k</text>
<text x="80.3" y="202.6">10k</text>
<text x="90.6" y="200">B5</text>
<text x="90.6" y="202.6">B6</text>
<text x="95" y="198.5">DAT5</text>
<text x="95" y="201">DAT6</text>
<text x="95" y="203.6">DAT7</text>
<text x="109.5" y="198.5">RFU</text>
<text x="109.5" y="201">RFU</text>
<text x="115.3" y="200">P10</text>
<text x="164.4" y="200">E1</text>
<text x="164.4" y="202.6">E2</text>
<text x="168.7" y="198.5">NC</text>
<text x="168.7" y="201">NC</text>
<text x="168.7" y="203.6">NC</text>
<text x="179" y="198.5">NC</text>
<text x="179" y="201">NC</text>
<text x="179" y="203.6">NC</text>
<text x="183.9" y="200">N6</text>
<text x="183.9" y="202.6">N7</text>
<text x="263.7" y="199">DNE</text>
<text x="276.4" y="199">DNE</text>
<text x="289.1" y="199">DNE</text>
<text x="90.4" y="207.6">H5</text>
<text x="95" y="208.7">DS</text>
<text x="125.3" y="204.3">VCC_3V3</text>
<text x="163.2" y="207.6">E12</text>
<text x="164.4" y="205.1">E3</text>
<text x="168.7" y="206.1">NC</text>
<text x="168.7" y="208.7">NC</text>
<text x="179" y="206.1">NC</text>
<text x="179" y="208.7">NC</text>
<text x="183.9" y="205.1">N8</text>
<text x="183.9" y="207.6">N9</text>
<text x="48.8" y="214">[2,4,11,13,17]</text>
<text x="66" y="212.8">POR#_LOAD#</text>
<text x="90.6" y="212.7">K5</text>
<text x="95" y="213.7">RST#</text>
<text x="106.7" y="213.7">VDDIM</text>
<text x="115.3" y="212.7">C2</text>
<text x="163.2" y="210.2">E13</text>
<text x="163.2" y="212.7">E14</text>
<text x="164.4" y="215.3">F1</text>
<text x="168.7" y="211.2">NC</text>
<text x="168.7" y="213.7">NC</text>
<text x="179" y="211.2">NC</text>
<text x="179" y="213.7">NC</text>
<text x="183.9" y="210.2">N10</text>
<text x="183.9" y="212.7">N11</text>
<text x="183.9" y="215.3">N12</text>
<text x="90.2" y="220.3">N2</text>
<text x="90.5" y="217.8">C4</text>
<text x="95" y="218.8">VSSQ</text>
<text x="95" y="221.4">VSSQ</text>
<text x="107.8" y="218.8">VCCQ</text>
<text x="107.8" y="221.4">VCCQ</text>
<text x="115.3" y="217.8">C6</text>
<text x="115.3" y="220.3">M4</text>
<text x="164.4" y="217.8">F2</text>
<text x="164.4" y="220.3">F3</text>
<text x="168.7" y="216.3">NC</text>
<text x="168.7" y="218.8">NC</text>
<text x="168.7" y="221.4">NC</text>
<text x="179" y="216.3">NC</text>
<text x="179" y="218.8">NC</text>
<text x="179" y="221.4">NC</text>
<text x="183.9" y="217.8">N13</text>
<text x="183.9" y="220.3">N14</text>
<text x="90.2" y="222.9">N5</text>
<text x="90.6" y="225.4">P4</text>
<text x="90.6" y="228">P6</text>
<text x="95" y="223.9">VSSQ</text>
<text x="95" y="226.4">VSSQ</text>
<text x="107.8" y="223.9">VCCQ</text>
<text x="107.8" y="226.4">VCCQ</text>
<text x="115.3" y="222.9">N4</text>
<text x="115.3" y="225.4">P3</text>
<text x="115.3" y="228">P5</text>
<text x="163.2" y="222.9">F12</text>
<text x="163.2" y="225.4">F13</text>
<text x="163.2" y="228">F14</text>
<text x="168.7" y="223.9">NC</text>
<text x="168.7" y="226.4">NC</text>
<text x="179" y="223.9">NC</text>
<text x="179" y="226.4">NC</text>
<text x="183.9" y="222.9">P1</text>
<text x="183.9" y="225.4">P2</text>
<text x="183.9" y="228">P7</text>
<text x="90.5" y="230.5">A6</text>
<text x="90.7" y="233">E7</text>
<text x="95" y="229">VSSQ</text>
<text x="95" y="231.5">VSS</text>
<text x="107.8" y="229">VCCQ</text>
<text x="164" y="230.5">G1</text>
<text x="164" y="233">G2</text>
<text x="168.7" y="229">NC</text>
<text x="168.7" y="231.5">NC</text>
<text x="179" y="229">NC</text>
<text x="179" y="231.5">NC</text>
<text x="183.9" y="230.5">P8</text>
<text x="183.9" y="233">P9</text>
<text x="89.2" y="238.1">H10</text>
<text x="90.4" y="235.6">G5</text>
<text x="95" y="234.1">VSS</text>
<text x="95" y="236.6">VSS</text>
<text x="95" y="239.1">VSS</text>
<text x="109.4" y="236.6">VCC</text>
<text x="109.4" y="239.1">VCC</text>
<text x="115.3" y="235.6">E6</text>
<text x="115.3" y="238.1">F5</text>
<text x="162.8" y="238.1">G12</text>
<text x="164" y="235.6">G3</text>
<text x="168.7" y="234.1">NC</text>
<text x="168.7" y="236.6">NC</text>
<text x="168.7" y="239.1">NC</text>
<text x="179" y="234.1">NC</text>
<text x="179" y="236.6">NC</text>
<text x="179" y="239.1">NC</text>
<text x="183.9" y="235.6">P11</text>
<text x="183.9" y="238.1">P12</text>
<text x="90.6" y="243.2">K8</text>
<text x="91" y="240.7">J5</text>
<text x="95" y="241.7">VSS</text>
<text x="95" y="244.2">VSS</text>
<text x="109.4" y="241.7">VCC</text>
<text x="109.4" y="244.2">VCC</text>
<text x="115.3" y="240.7">J10</text>
<text x="115.3" y="243.2">K9</text>
<text x="162.8" y="240.7">G13</text>
<text x="162.8" y="243.2">G14</text>
<text x="164" y="245.7">H1</text>
<text x="168.7" y="241.7">NC</text>
<text x="168.7" y="244.2">NC</text>
<text x="179" y="241.7">NC</text>
<text x="179" y="244.2">NC</text>
<text x="183.9" y="240.7">P13</text>
<text x="183.9" y="243.2">P14</text>
<text x="91.1" y="248.5">EMMC_VFBGA153_GENERIC</text>
<text x="102.1" y="251.1">DNE</text>
<text x="122.9" y="251.1">C900</text>
<text x="130.6" y="251.1">C901</text>
<text x="138.2" y="251.1">C902</text>
<text x="162.2" y="251.1">EMMC_VFBGA153_GENERIC</text>
<text x="168.7" y="246.8">NC</text>
<text x="122.9" y="255.6">1u</text>
<text x="130.6" y="255.6">1u</text>
<text x="138.2" y="255.6">1u</text>
<text x="173.2" y="253.6">DNE</text>
<text x="122.9" y="258.2">10V</text>
<text x="130.6" y="258.2">10V</text>
<text x="138.2" y="260.5">DNE</text>
<text x="138.2" y="258.2">10V</text>
</g>
</svg>
